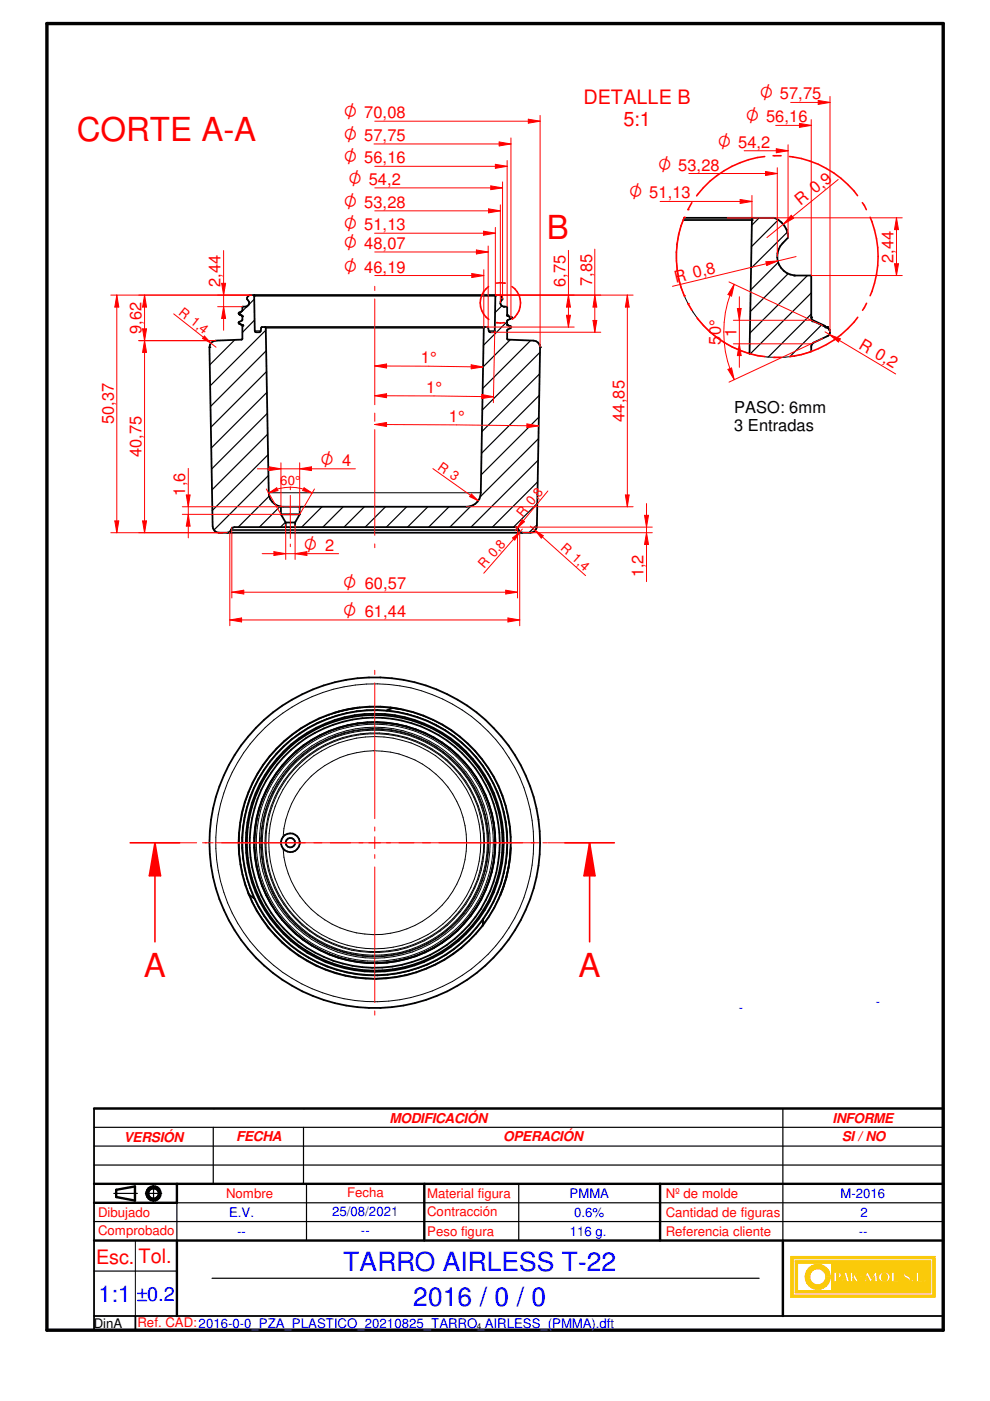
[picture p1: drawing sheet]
<svg xmlns="http://www.w3.org/2000/svg" width="210mm" height="297mm" viewBox="0 0 210 297" stroke-linecap="round" stroke-linejoin="round" font-family="sans-serif">
<path d="M9.9 5h190.1v277h-190.1z" fill="none" stroke="#000" stroke-width=".72"/>
<g fill="none" stroke="#000" stroke-width=".51">
<path d="M19.9 255h17.6M19.9 251h180.1M24.6 252.3v1.5M28.6 251.5v3.1M140 251v12M19.9 263h180.1M166 263v16"/>
<circle cx="32.5" cy="253" r="1.5"/>
<circle cx="32.6" cy="253" r="1.14"/>
</g>
<path d="M19.9 235v47h180.1v-47M19.9 279h180.1M28.7 279v3" fill="none" stroke="#000" stroke-width=".38"/>
<g fill="none" stroke="#000" stroke-width=".25">
<path d="M45.2 239v12M64.3 239v12M166 235v28M19.9 247h180.1M19.9 259h180.1M24.1 253h5M30.8 253h3.5M32.6 251.3v3.5M37.5 255v8M65 251v12M110 251v12M19.9 269.5h17.6"/>
<path d="M45 271h116"/>
</g>
<g fill="#faca0a">
<path d="M167.7 266.4v8.6h30.5v-8.6zM168.1 266.9h29.7v7.7h-29.7z" fill-rule="evenodd"/>
<path d="M168.6 267.3v6.8h28.7v-6.8zM193.1 271.5a.3 .3 0 0 1 .6 0 .3 .3 0 0 1-.6 0zM194.2 269.7h.6v1.9h.8v.2h-1.4zM195.9 271.4l.4-.1v.4l-.3 .1zM169.1 267.8h7.2v5.8h-7.2zM176.8 269.7h.8a.61 .61 0 0 1 .8 .5 .61 .61 0 0 1-.6 .7h-.4v.9h-.6zM179 269.7h.5l.6 2.1h-.6l-.1-.4h-.6l-.2 .4h-.2zM180.3 269.7h.5v.9l.8-.9h.3l-.5 .7 .7 1.4h-.7l-.5-.9-.1 .9h-.5zM182.2 270.6h.8v.2h-.8zM183.7 269.7h.3l.7 1.4 .8-1.4h.3l.3 2.1h-.6l-.1-1.2-.7 1.2h-.2l-.6-1.2-.2 1.2h-.4zM186.4 270.2a1.19 1.19 0 0 1 1.7-.4 1.19 1.19 0 0 1 .3 1.7 1.2 1.2 0 0 1-1.5 .2 1.2 1.2 0 0 1-.5-1.5zM189 269.7h.6v1.9h.8v.2h-1.4zM191.6 270a.73 .73 0 0 1 .8-.3 .73 .73 0 0 1 .6 .6l-.3 .1a.35 .35 0 0 0-.3-.5 .35 .35 0 0 0-.4 .4l.3 .1a.74 .74 0 0 1 .6 1.1 .74 .74 0 0 1-1.2 .1l-.1-.5h.2v.3a.35 .35 0 0 0 .5 .2 .35 .35 0 0 0 .1-.5 .88 .88 0 0 1-.8-1.1z" fill-rule="evenodd"/>
</g>
<g fill="none" stroke="#faca0a" stroke-width=".25">
<path d="M176.8 269.7h.8a.63 .63 0 0 1 .7 .3 .63 .63 0 0 1 0 .8l-.9 .1v.9h-.6zM179 269.7h.5l.6 2.1h-.6l-.1-.4h-.6l-.2 .4h-.2zM180.3 269.7h.5v.9l.8-.9h.3l-.5 .7 .7 1.4h-.7l-.5-.9-.1 .9h-.5zM183.7 269.7h.3l.7 1.4 .8-1.4h.3l.3 2.1h-.6l-.1-1.2-.7 1.2h-.2l-.6-1.2-.2 1.2h-.4zM186.4 270.2a1.19 1.19 0 0 1 1.7-.4 1.19 1.19 0 0 1 .3 1.7 1.2 1.2 0 0 1-1.5 .2 1.2 1.2 0 0 1-.5-1.5zM191.8 271.3h.1M192.2 271.7l-.4-.3v-.3h-.2a.73 .73 0 0 0 .4 .7 .73 .73 0 0 0 .8-.1M192.2 271.7h.1M192.2 269.7l-.4 .2-.2 .4a1.24 1.24 0 0 0 .9 1l.1 .1M192.3 269.7h.1M192.3 269.7l.6 .3 .1 .3-.3 .1a.35 .35 0 0 0-.3-.5 .35 .35 0 0 0-.4 .4l1 .6-.2 .8M192.3 270.4h.1"/>
<path d="M192.6 271.4h.1M192.6 271.4l-.4 .3M192.8 271.7h.1"/>
</g>
<path d="M171.3 269.1a2.65 2.65 0 0 1 2.9-.9 2.65 2.65 0 0 1 1.8 2.4h-.9a1.75 1.75 0 0 0-2.6-1.4 1.75 1.75 0 0 0 0 3 1.75 1.75 0 0 0 2.6-1.4h.9a2.66 2.66 0 0 1-3.6 2.4 2.66 2.66 0 0 1-1.1-4.1z" fill-rule="evenodd" fill="#faca0a"/>
<path d="M171.5 268.9a2.65 2.65 0 0 1 2.8-.7 2.65 2.65 0 0 1 1.7 2.4h-.9a1.74 1.74 0 0 0-2.6-1.4 1.74 1.74 0 0 0 0 3 1.74 1.74 0 0 0 2.6-1.4h.9a2.65 2.65 0 0 1-3.7 2.3 2.65 2.65 0 0 1-.8-4.2z" fill="none" stroke="#faca0a" stroke-width=".25"/>
<path d="M177.4 270l.4 .2v.4l-.3 .2h-.1z" fill-rule="evenodd" fill="#faca0a"/>
<path d="M177.4 270l.4 .2v.4l-.3 .2h-.1z" fill="none" stroke="#faca0a" stroke-width=".25"/>
<path d="M179.1 270.3l.2 .8h-.5z" fill="#faca0a"/>
<path d="M179.1 270.3l.2 .8h-.5z" fill="none" stroke="#faca0a" stroke-width=".25"/>
<path d="M187.1 270.2a.65 .65 0 0 1 .8-.1 .65 .65 0 0 1 .3 .7 .68 .68 0 0 1-.7 .9 .68 .68 0 0 1-.6-.9z" fill-rule="evenodd" fill="#faca0a"/>
<g fill="none" stroke="#faca0a" stroke-width=".25">
<path d="M167.7 266.4h30.5v8.6h-30.5zM168.1 266.9h29.7v7.7h-29.7zM168.6 267.3h28.7v6.8h-28.7zM169.1 267.8h7.2v5.8h-7.2zM182.2 270.6h.8v.2h-.8zM187.2 270l.3-.1a.9 .9 0 0 1 .6 .9 .9 .9 0 0 1-.6 .9 .96 .96 0 0 1-.3-1.7zM189 269.7h.6v1.9h.8v.2h-1.4zM194.2 269.7h.6v1.9h.8v.2h-1.4zM195.9 271.4l.4-.1v.4l-.3 .1z"/>
<circle cx="193.4" cy="271.5" r=".27"/>
</g>
<path d="M19.9 235h180.1M24.6 253.8l4 .8M28.6 251.5l-4 .8M37.5 251v4M90 251v12M37.5 263v16" fill="none" stroke="#000" stroke-width=".51"/>
<g fill="none" stroke="#000" stroke-width=".25">
<path d="M49.8 72.1l-5.3 5.2M52.5 64.9l-1.8 1.7M53.9 63.5l-1.2 1.2M54 67.9l-2.6 2.6M56.4 70l-11.8 11.8M56.4 74.4l-11.8 11.8M56.5 78.8l-11.8 11.8M106.4 64.9l-1.5 1.4M107.5 68.2l-5 5M108.2 72.1l-5.8 5.7M108.3 67.4l-.3 .3M112.5 72.2l-10.2 10.2"/>
<path d="M114.4 79.3l-12.2 12.2M114.5 74.7l-12.3 12.3M56.6 83.2l-11.8 11.8M56.7 87.6l-11.8 11.8M56.8 92l-11.8 11.8M56.8 96.4l-11.8 11.8M114.1 97.6l-14.2 14.2M114.2 93l-12.4 12.4M114.3 88.4l-12.3 12.3M114.3 83.9l-12.2 12.2M56.9 100.8l-11.6 11.6M57.1 105.2l-6.6 6.6"/>
<path d="M59.4 107.4l-4.4 4.4M60.5 110.7l-1 1.1M63.8 107.4l-.3 .3M68.3 107.4l-4.3 4.4M72.8 107.4l-4.3 4.4M77.3 107.4l-4.4 4.4M81.7 107.4l-4.3 4.4M86.2 107.4l-4.3 4.4M90.7 107.4l-4.3 4.4M95.2 107.4l-4.3 4.4M99.9 107.3l-4.5 4.5M113.8 111.3l-1.7 1.6"/>
<path d="M113.9 106.7l-5 5.1M114 102.1l-9.6 9.7M19.9 239h180.1M19.9 235h180.1M45.2 235h.1M64.3 235h.1M19.9 243h180.1M37.5 255h162.5"/>
</g>
<g fill="none" stroke="#000" stroke-width=".21">
<path d="M54 70.1h1.3M56.3 69.6h46.3M103.6 70.1h1.3M48.9 112.4h61.1M49 112.3h60.9M57 104.5h44.9M82.1 150.6a28.2 28.2 0 0 1 22.9 40 28.2 28.2 0 0 1-45.4 8.1 28.2 28.2 0 0 1 7.6-45.5 28.4 28.4 0 0 1 14.9-2.6M60 177.4a19.5 19.5 0 0 1 28.6-15.9 19.5 19.5 0 0 1 2.9 32.5 19.5 19.5 0 0 1-30.9-10.5l-.4-1.8-.2-1.8M102.3 196.1a28.7 28.7 0 0 0-16.3-45.4 28.7 28.7 0 0 0-34.8 33.4 28.7 28.7 0 0 0 44.7 18.1 26.6 26.6 0 0 0 6.5-6.1M28.7 263v16"/>
<circle cx="79.4" cy="178.7" r="24.1"/>
<circle cx="79.4" cy="178.7" r="23.3"/>
<circle cx="79.4" cy="178.7" r="22.5"/>
<circle cx="79.5" cy="178.7" r="24.5"/>
<circle cx="79.5" cy="178.7" r="24.2"/>
<circle cx="79.5" cy="178.7" r="25.4"/>
<circle cx="79.5" cy="178.7" r="23.9"/>
<circle cx="79.5" cy="178.7" r="33.7"/>
<circle cx="79.5" cy="178.7" r="25.1"/>
<circle cx="79.5" cy="178.7" r="23.1"/>
</g>
<g fill="none" stroke="#000" stroke-width=".38">
<path d="M50.6 68.4l.1 .2M50.6 68.5l.1 .1M50.7 68.6l.7 .4M50.8 68.7l.6 .3M50.8 66.7l.6 .3M51.3 66.9l.1 .1M51.4 67v.9l-.8 .5M51.4 69l-.1 3-5.5 .2a1.37 1.37 0 0 0-1.4 1.4l.7 38a1.37 1.37 0 0 0 1.4 1.3h65.9a1.37 1.37 0 0 0 1.4-1.3l.7-38a1.45 1.45 0 0 0-1.3-1.4l-5.6-.2-.1-1.9 .7-.5 .1-.3M53.9 62.6v.1M53.9 62.7h51.1M53.9 62.7l.1 7.4 .3 .3h.9l.2-.9 .2-.2h47.7l.5 1.1h.8l.3-.3 .1-7.4M56.2 69.3l.1 .3 .7 34.9a3 3 0 0 0 2.6 2.9"/>
<path d="M102.7 69.3l-.1 .3-.7 34.9a3 3 0 0 1-3 2.9h-39.3M105 62.6v.1M107.6 66.9l-.1-1.9h-.7a.85 .85 0 0 1-.7-.7 .85 .85 0 0 1 .5-.9l-.3-.6-.3-.2h-53.1a.76 .76 0 0 0-.5 .6 .76 .76 0 0 0 .4 .8 .82 .82 0 0 1-.7 1h-.7v.9l-.8 .5 .8 .6M107.6 66.9l.7 .5-.7 .5v1M107.6 68.9l.7 .4M107.6 66.9l.6 .3M107.6 68.9l.6 .3M108.1 69.2l.2 .1M48.2 112.9a1.11 1.11 0 0 0 .9-.9l.6-.2h59.5a1.11 1.11 0 0 1 1 .9l.5 .2M59.6 109.1h3.9M59.6 109.1l1 1.7M59.6 107.4v1.7"/>
<path d="M60.6 110.8v1M60.6 110.8h2M62.6 110.8v1M63.5 107.4v1.7M63.5 109.1l-.9 1.7M67.9 155.9a23.8 23.8 0 0 0-6.7 4.9M71.8 154.3l-3.9 1.6M71.8 154.3a25.7 25.7 0 0 1 18.3 1.1M71.8 154.3l-2 .7-1.9 .9M75.8 150l-2.6 .5-2.5 .7M81.9 150.7l1.2-.5a28.8 28.8 0 0 1 19.2 46.1M85 150.4a28.9 28.9 0 0 0-32.3 39.3l1.3 .8"/>
<path d="M90.1 155.4l3.6 2M93.7 157.4l3.3 2.7M53.9 179.7a28.2 28.2 0 0 0 1.7 8.1M53.9 177.6v2.1M53.9 179.7l.2 2.1M55.6 169.5a26.4 26.4 0 0 0-1.7 8.1M55.6 169.5a24.9 24.9 0 0 0-1.7 8.1M58.5 164l-1.1 1.7-1.8 3.8M61.2 160.8l-2.7 3.2M97 160.1a25.6 25.6 0 0 1 0 37.2M108.3 179.9a29.6 29.6 0 0 1-2.2 10M52.6 189.2a28.8 28.8 0 0 0 49.7 7.1"/>
<path d="M54.4 183.9l1.2 3.9M55.6 187.8a25.9 25.9 0 0 0 14.2 14.6M93.7 199.9a25.7 25.7 0 0 1-19.9 3.7M97 197.3l-3.3 2.6M102.4 194.8l-.1 1.5M69.8 202.4l4 1.2M69.8 202.4l2 .7 2 .5"/>
<circle cx="61.6" cy="178.7" r="1.01"/>
<circle cx="61.6" cy="178.7" r="1.98"/>
<circle cx="79.4" cy="178.7" r="26.5"/>
<circle cx="79.4" cy="178.7" r="28.1"/>
<circle cx="79.5" cy="178.7" r="27.1"/>
<circle cx="79.5" cy="178.7" r="27.3"/>
<circle cx="79.5" cy="178.7" r="35"/>
</g>
<g fill="none" stroke="#f00" stroke-width=".21">
<path d="M79.5 60.7v.9M79.5 63.4v22.4M99.9 77.3l2.5 .5-2.5 .4zM79.5 87.6v1.7M79.5 91.1v22.4M61.6 103.3v.5M61.6 105v9.2M61.6 115.4v.5M79.5 115.3v.8M79.5 142.1v.9M79.5 144.8v28.8M42.9 178.7h.9"/>
<path d="M45.6 178.7h28.7M76.1 178.7h.9M78.2 178.7h2.5M79.5 175.3v.9M79.5 177.4v2.5M82 178.7h.8M84.6 178.7h28.7M115.1 178.7h.9M79.5 181.2v.8M79.5 183.8v28.8M79.5 214.3v.9"/>
</g>
<g fill="#000">
<circle cx="44.4" cy="73.6" r=".19"/>
<circle cx="50.7" cy="66.7" r=".19"/>
<circle cx="50.8" cy="68.6" r=".19"/>
<circle cx="50.8" cy="66.7" r=".19"/>
<circle cx="51.4" cy="67.1" r=".19"/>
<circle cx="51.4" cy="68.9" r=".19"/>
<circle cx="51.4" cy="69" r=".19"/>
<circle cx="52.1" cy="65" r=".19"/>
<circle cx="53.9" cy="62.7" r=".19"/>
<circle cx="105" cy="62.7" r=".19"/>
<circle cx="106.8" cy="65" r=".19"/>
<circle cx="107.5" cy="66.8" r=".19"/>
<circle cx="107.6" cy="68.9" r=".19"/>
<circle cx="107.6" cy="67" r=".19"/>
<circle cx="107.6" cy="66.9" r=".19"/>
<circle cx="108.1" cy="67.2" r=".19"/>
<circle cx="108.2" cy="67.2" r=".19"/>
<circle cx="108.2" cy="69.2" r=".19"/>
<circle cx="108.3" cy="67.3" r=".19"/>
<circle cx="108.3" cy="67.4" r=".19"/>
<circle cx="114.5" cy="73.6" r=".19"/>
</g>
<path d="M99.9 77.3l2.5 .5-2.5 .4z" fill="#f00"/>
<path d="M79.5 77.6l2.5-.4v.8z" fill="none" stroke="#f00" stroke-width=".21"/>
<path d="M79.5 77.6l2.5-.4v.8z" fill="#f00"/>
<path d="M79.5 77.6l22.9 .2M104.9 70.1l-.3 15.3M102.2 83.7l2.4 .4-2.4 .4z" fill="none" stroke="#f00" stroke-width=".21"/>
<path d="M102.2 83.7l2.4 .4-2.4 .4z" fill="#f00"/>
<path d="M79.5 83.9l2.5-.4v.8z" fill="none" stroke="#f00" stroke-width=".21"/>
<path d="M79.5 83.9l2.5-.4v.8z" fill="#f00"/>
<path d="M79.5 83.9l25.1 .2M91.8 99.4l9.6 6.8M99.9 104.7l1.5 1.5-1.8-.9z" fill="none" stroke="#f00" stroke-width=".21"/>
<path d="M99.9 104.7l1.5 1.5-1.8-.9z" fill="#f00"/>
<path d="M100 58l2.6 .4-2.6 .4zM102.6 57.2v12.4" fill="none" stroke="#f00" stroke-width=".21"/>
<path d="M100 58l2.6 .4-2.6 .4z" fill="#f00"/>
<path d="M79.5 58.4h23.1M101 53l2.5 .4-2.5 .4zM103.5 52.2v17.1" fill="none" stroke="#f00" stroke-width=".21"/>
<path d="M101 53l2.5 .4-2.5 .4z" fill="#f00"/>
<path d="M79.5 53.4h24M102.5 49l2.5 .4-2.5 .5zM105 48.2v14.5" fill="none" stroke="#f00" stroke-width=".21"/>
<path d="M102.5 49l2.5 .4-2.5 .5z" fill="#f00"/>
<path d="M79.4 49.4h25.6M103.6 44.3l2.5 .4-2.5 .4zM106.1 43.4v20.8" fill="none" stroke="#f00" stroke-width=".21"/>
<path d="M103.6 44.3l2.5 .4-2.5 .4z" fill="#f00"/>
<path d="M104.1 39.4l2.5 .4-2.5 .4zM106.6 38.6v24.8M79.5 44.7h26.6" fill="none" stroke="#f00" stroke-width=".21"/>
<path d="M104.1 39.4l2.5 .4-2.5 .4z" fill="#f00"/>
<path d="M79.5 39.8h27.1M105 34.8l2.5 .5-2.5 .4zM107.5 34v31" fill="none" stroke="#f00" stroke-width=".21"/>
<path d="M105 34.8l2.5 .5-2.5 .4z" fill="#f00"/>
<path d="M79.5 35.3h28M105.8 30.1l2.5 .4-2.5 .4zM108.3 29.3v38.1" fill="none" stroke="#f00" stroke-width=".21"/>
<path d="M105.8 30.1l2.5 .4-2.5 .4z" fill="#f00"/>
<path d="M79.3 30.5h29M112 25.3l2.5 .4-2.5 .4zM114.5 24.5v49.1" fill="none" stroke="#f00" stroke-width=".21"/>
<path d="M112 25.3l2.5 .4-2.5 .4z" fill="#f00"/>
<path d="M79.5 25.7h35M105 62.6h29.2M133 62.6l.4 2.5h-.8zM98.9 107.4h35.3" fill="none" stroke="#f00" stroke-width=".21"/>
<path d="M133 62.6l.4 2.5h-.8z" fill="#f00"/>
<path d="M132.6 104.9h.8l-.4 2.5z" fill="none" stroke="#f00" stroke-width=".21"/>
<path d="M132.6 104.9h.8l-.4 2.5z" fill="#f00"/>
<path d="M103 69.3h18.8M105 62.6h16.8M120.5 62.6l.4 2.5h-.8zM133 62.6v44.8" fill="none" stroke="#f00" stroke-width=".21"/>
<path d="M120.5 62.6l.4 2.5h-.8z" fill="#f00"/>
<path d="M120.1 66.8h.8l-.4 2.5z" fill="none" stroke="#f00" stroke-width=".21"/>
<path d="M120.1 66.8h.8l-.4 2.5z" fill="#f00"/>
<path d="M120.5 53.1v16.2M104.3 70.4h23.1M105 62.6h22.4M126.1 62.6l.4 2.5h-.8z" fill="none" stroke="#f00" stroke-width=".21"/>
<path d="M126.1 62.6l.4 2.5h-.8z" fill="#f00"/>
<path d="M125.7 67.9h.8l-.4 2.5z" fill="none" stroke="#f00" stroke-width=".21"/>
<path d="M125.7 67.9h.8l-.4 2.5z" fill="#f00"/>
<path d="M126.1 52.8v17.6M29.4 62.6h24M29.4 72.2h16.4M30.6 62.6l.5 2.5h-.9z" fill="none" stroke="#f00" stroke-width=".21"/>
<path d="M30.6 62.6l.5 2.5h-.9z" fill="#f00"/>
<path d="M30.2 69.7h.9l-.5 2.5z" fill="none" stroke="#f00" stroke-width=".21"/>
<path d="M30.2 69.7h.9l-.5 2.5z" fill="#f00"/>
<path d="M29.4 72.2h16.4M30.6 62.6v9.6M30.6 72.2l.5 2.5h-.9zM29.4 112.9h17.9" fill="none" stroke="#f00" stroke-width=".21"/>
<path d="M30.6 72.2l.5 2.5h-.9z" fill="#f00"/>
<path d="M30.2 110.4h.9l-.5 2.5z" fill="none" stroke="#f00" stroke-width=".21"/>
<path d="M30.2 110.4h.9l-.5 2.5z" fill="#f00"/>
<path d="M23.5 62.6h29.9M24.8 62.6l.4 2.5h-.9zM30.6 72.2v40.7M23.5 112.9h24.7" fill="none" stroke="#f00" stroke-width=".21"/>
<path d="M24.8 62.6l.4 2.5h-.9z" fill="#f00"/>
<path d="M24.3 110.4h.9l-.4 2.5z" fill="none" stroke="#f00" stroke-width=".21"/>
<path d="M24.3 110.4h.9l-.4 2.5z" fill="#f00"/>
<path d="M24.8 62.6v50.3M48.7 112.9v19.8M110.2 112.9v19.8M48.7 131.4l2.5-.4v.9z" fill="none" stroke="#f00" stroke-width=".21"/>
<path d="M48.7 131.4l2.5-.4v.9z" fill="#f00"/>
<path d="M107.7 131l2.5 .4-2.5 .5z" fill="none" stroke="#f00" stroke-width=".21"/>
<path d="M107.7 131l2.5 .4-2.5 .5z" fill="#f00"/>
<path d="M49.1 111.8v15M109.7 111.8v15M48.7 131.4h61.5M49.1 125.6l2.6-.5v.8z" fill="none" stroke="#f00" stroke-width=".21"/>
<path d="M49.1 125.6l2.6-.5v.8z" fill="#f00"/>
<path d="M107.2 125.1l2.5 .5-2.5 .3z" fill="none" stroke="#f00" stroke-width=".21"/>
<path d="M107.2 125.1l2.5 .5-2.5 .3z" fill="#f00"/>
<path d="M109.2 111.8h29.1M110.7 112.9h27.6M137.1 112.9l.4 2.5h-.8zM49.1 125.6h60.6" fill="none" stroke="#f00" stroke-width=".21"/>
<path d="M137.1 112.9l.4 2.5h-.8z" fill="#f00"/>
<path d="M136.7 109.3h.8l-.4 2.5z" fill="none" stroke="#f00" stroke-width=".21"/>
<path d="M136.7 109.3h.8l-.4 2.5z" fill="#f00"/>
<path d="M112.4 111.5l11.8 10.5M113.5 112.5l1.7 1.1-.4 .5zM137.1 106.8v16.5" fill="none" stroke="#f00" stroke-width=".21"/>
<path d="M113.5 112.5l1.7 1.1-.4 .5z" fill="#f00"/>
<path d="M108.7 114l1.5-1.2-1.1 1.7zM110.7 112.2l-8.1 9.3" fill="none" stroke="#f00" stroke-width=".21"/>
<path d="M108.7 114l1.5-1.2-1.1 1.7z" fill="#f00"/>
<path d="M110.7 110.2l.5 .4-1.5 1.3zM116.2 104.1l-7 8.5" fill="none" stroke="#f00" stroke-width=".21"/>
<path d="M110.7 110.2l.5 .4-1.5 1.3z" fill="#f00"/>
<path d="M36.8 66.5l9 7.1M43.3 71.2l1.4 1.5-1.8-.9z" fill="none" stroke="#f00" stroke-width=".21"/>
<path d="M43.3 71.2l1.4 1.5-1.8-.9z" fill="#f00"/>
<path d="M46.1 62.6h6.8M46.1 65h5.3M47 60.1h.8l-.4 2.5z" fill="none" stroke="#f00" stroke-width=".21"/>
<path d="M47 60.1h.8l-.4 2.5z" fill="#f00"/>
<path d="M47.4 65l.4 2.5h-.8z" fill="none" stroke="#f00" stroke-width=".21"/>
<path d="M47.4 65l.4 2.5h-.8z" fill="#f00"/>
<path d="M47.4 53.1v16.9M57.1 99l2.5 .4-2.5 .4zM59.6 98.1v9.3M63.5 98.1v10.1" fill="none" stroke="#f00" stroke-width=".21"/>
<path d="M57.1 99l2.5 .4-2.5 .4z" fill="#f00"/>
<path d="M63.5 99.4l2.5-.4v.8z" fill="none" stroke="#f00" stroke-width=".21"/>
<path d="M63.5 99.4l2.5-.4v.8z" fill="#f00"/>
<path d="M54.6 99.4h20.8M58.1 117l2.5 .4-2.5 .4zM60.6 111.3v7.3M62.6 111.3v7.3" fill="none" stroke="#f00" stroke-width=".21"/>
<path d="M58.1 117l2.5 .4-2.5 .4z" fill="#f00"/>
<path d="M62.6 117.4l2.5-.4v.8z" fill="none" stroke="#f00" stroke-width=".21"/>
<path d="M62.6 117.4l2.5-.4v.8z" fill="#f00"/>
<path d="M55.6 117.4h16.2M56.5 103.7l3.1 5.4M64.5 103.4l1.7 1.1-2-.5zM66.7 103.7l-3.2 5.4" fill="none" stroke="#f00" stroke-width=".21"/>
<path d="M64.5 103.4l1.7 1.1-2-.5z" fill="#f00"/>
<path d="M57 104.5l1.7-1.1 .2 .6z" fill="none" stroke="#f00" stroke-width=".21"/>
<path d="M57 104.5l1.7-1.1 .2 .6z" fill="#f00"/>
<path d="M38.7 107.4h24.8M38.7 109.1h24.8M39.5 104.9h.8l-.4 2.5zM57 104.5a9.2 9.2 0 0 1 9.2 0" fill="none" stroke="#f00" stroke-width=".21"/>
<path d="M39.5 104.9h.8l-.4 2.5z" fill="#f00"/>
<path d="M39.9 109.1l.4 2.4h-.8z" fill="none" stroke="#f00" stroke-width=".21"/>
<path d="M39.9 109.1l.4 2.4h-.8z" fill="#f00"/>
<path d="M39.9 99.3v14.7M111.7 89.9l2.5 .4-2.5 .4z" fill="none" stroke="#f00" stroke-width=".21"/>
<path d="M111.7 89.9l2.5 .4-2.5 .4z" fill="#f00"/>
<path d="M79.5 90l2.5-.4v.8z" fill="none" stroke="#f00" stroke-width=".21"/>
<path d="M79.5 90l2.5-.4v.8z" fill="#f00"/>
<path d="M79.5 90l34.7 .3M32.9 178.7h8.8M43.5 178.7h1.7M47 178.7h17.7M66.5 178.7h1.7M70 178.7h17.8M89.6 178.7h1.7M93 178.7h17.8M112.6 178.7h1.7M116.1 178.7h8.9" fill="none" stroke="#f00" stroke-width=".21"/>
<path d="M38.1 178.7h-5.2v21M119.8 178.7h5.2" fill="none" stroke="#f00" stroke-width=".34"/>
<path d="M32.9 178.7l1.1 7h-2.3z" fill="#f00"/>
<path d="M32.9 178.7l1.1 7h-2.3zM125 178.7v21" fill="none" stroke="#f00" stroke-width=".34"/>
<path d="M125 178.7l1.2 7h-2.4z" fill="#f00"/>
<path d="M105.3 68.4h1.7M110.4 64.2a4 4 0 0 1-1.8 3.5M27.6 178.7h5.3M125 178.7l1.2 7h-2.4zM125 178.7h5.3" fill="none" stroke="#f00" stroke-width=".34"/>
<circle cx="105.3" cy="68.4" r=".17" fill="#f00"/>
<path d="M103.6 60.7a4.3 4.3 0 0 0 0 7M105.2 60h1.7" fill="none" stroke="#f00" stroke-width=".34"/>
<circle cx="106.9" cy="60" r=".17" fill="#f00"/>
<path d="M186.2 54.4a21.2 21.2 0 0 1-1.7 8.3M108.5 60.7a4.2 4.2 0 0 1 1.9 3.5M145.9 64.4l.8 1.4M147.7 67.3a21.1 21.1 0 0 0 14.5 8.3M164 75.8h1.7M181.9 67.3a21.3 21.3 0 0 1-14.5 8.3M183.7 64.3l-.8 1.5" fill="none" stroke="#f00" stroke-width=".34"/>
<path d="M161 46.2l-1.6 1.6M165 46.6l-5.7 5.7M165 55.6l-5.8 5.9M166.9 49.2l-7.7 7.7M167.1 58l-8 8M171.2 58.4l-12.2 12.2M172 62.1l-12.9 12.9M172 66.6l-9.1 9.1M174.2 68.9l-6.7 6.7" fill="none" stroke="#000" stroke-width=".25"/>
<path d="M144.9 46.7h14.5M145 46.2h19.2a4.5 4.5 0 0 1 2.9 4.2 5.1 5.1 0 0 0-2.3 4.2 4 4 0 0 0 3.6 3.8M159.4 46.2v.5M159.4 46.7l-.5 28.3M168.4 58.4h3.6v8.9l.2 .5M172.1 67.6l.1 .2M172.2 68.1l.2 .1M172.2 67.8l.1 .2 3.1 1.5 .4 .3M172.2 67.8l2.8 1.3M175 69.4l.2 .1M175.4 69.3a1.09 1.09 0 0 1 0 2l-3.1 1.5a1.78 1.78 0 0 0-.3 1.7" fill="none" stroke="#000" stroke-width=".38"/>
<path d="M145 46.2a21.4 21.4 0 0 0 4.3 22.9 21.4 21.4 0 0 0 22.7 5.4M172.4 68.2h.2M175.2 69.5h.2" fill="none" stroke="#000" stroke-width=".21"/>
<g fill="#000">
<circle cx="159.4" cy="46.7" r=".19"/>
<circle cx="168.4" cy="58.4" r=".19"/>
<circle cx="172" cy="67.3" r=".19"/>
<circle cx="175.4" cy="69.3" r=".19"/>
</g>
<g fill="#f00">
<circle cx="145.9" cy="64.4" r=".17"/>
<circle cx="145.1" cy="62.7" r=".17"/>
</g>
<path d="M145.1 46.1a21.4 21.4 0 0 0 0 16.6" fill="none" stroke="#f00" stroke-width=".34"/>
<g fill="#f00">
<circle cx="145.1" cy="46.1" r=".17"/>
<circle cx="145.8" cy="44.4" r=".17"/>
</g>
<path d="M162.1 33.2a21.2 21.2 0 0 0-14.4 8.3M163.9 33h1.7M167.4 33.2a21.2 21.2 0 0 1 14.4 8.3M146.7 43l-.8 1.4M182.8 43l.9 1.4M184.5 46.1a21.8 21.8 0 0 1 1.7 8.3" fill="none" stroke="#f00" stroke-width=".34"/>
<path d="M156.9 42.3l2.5 .4-2.5 .4zM159.4 41.4v4.8" fill="none" stroke="#f00" stroke-width=".21"/>
<path d="M156.9 42.3l2.5 .4-2.5 .4z" fill="#f00"/>
<path d="M164.6 31.5l2.5 .5-2.5 .4zM167.1 30.7v19.7M140 42.7h19.4" fill="none" stroke="#f00" stroke-width=".21"/>
<path d="M164.6 31.5l2.5 .5-2.5 .4z" fill="#f00"/>
<path d="M157.8 32h9.3M162.3 36.4l2.5 .4-2.5 .4zM164.8 35.6v18.8" fill="none" stroke="#f00" stroke-width=".21"/>
<path d="M162.3 36.4l2.5 .4-2.5 .4z" fill="#f00"/>
<path d="M146 36.8h18.8M169.5 26.2l2.5 .4-2.5 .4zM172 25.4v33" fill="none" stroke="#f00" stroke-width=".21"/>
<path d="M169.5 26.2l2.5 .4-2.5 .4z" fill="#f00"/>
<path d="M164.5 26.6h7.5M173.5 21.3l2.5 .4-2.5 .4zM176 20.4v50" fill="none" stroke="#f00" stroke-width=".21"/>
<path d="M173.5 21.3l2.5 .4-2.5 .4z" fill="#f00"/>
<path d="M167.6 21.7h8.4M154.1 46.2h37.2M172 58.4h19.3M190.1 46.2l.4 2.5h-.8z" fill="none" stroke="#f00" stroke-width=".21"/>
<path d="M190.1 46.2l.4 2.5h-.8z" fill="#f00"/>
<path d="M189.7 55.9h.8l-.4 2.5z" fill="none" stroke="#f00" stroke-width=".21"/>
<path d="M189.7 55.9h.8l-.4 2.5z" fill="#f00"/>
<path d="M162.4 55.5l2.5-.2-2.3 1zM168.8 54.4l-26.2 6.3M190.1 46.2v12.2" fill="none" stroke="#f00" stroke-width=".21"/>
<path d="M162.4 55.5l2.5-.2-2.3 1z" fill="#f00"/>
<path d="M177.7 38.1l-15.1 12.3M167.8 45.6l.5 .7-2.2 1.2z" fill="none" stroke="#f00" stroke-width=".21"/>
<path d="M167.8 45.6l.5 .7-2.2 1.2z" fill="#f00"/>
<path d="M174.9 70.4l15 8.9M175.8 70.9l2.4 .9-.4 .7z" fill="none" stroke="#f00" stroke-width=".21"/>
<path d="M175.8 70.9l2.4 .9-.4 .7z" fill="#f00"/>
<path d="M155.5 72.9h16.5M155.5 67.9h16.5M156.8 72.9l.3 2.5h-.8z" fill="none" stroke="#f00" stroke-width=".21"/>
<path d="M156.8 72.9l.3 2.5h-.8z" fill="#f00"/>
<path d="M156.3 65.4h.8l-.3 2.5z" fill="none" stroke="#f00" stroke-width=".21"/>
<path d="M156.3 65.4h.8l-.3 2.5z" fill="#f00"/>
<path d="M154.6 59.8l19.9 9.2M155.7 60.3l-.6 2.5-.8-.4zM156.8 62.9v15M174.4 71.8l-19.8 9.2" fill="none" stroke="#f00" stroke-width=".21"/>
<path d="M155.7 60.3l-.6 2.5-.8-.4z" fill="#f00"/>
<path d="M154.3 78.3l.8-.3 .6 2.5z" fill="none" stroke="#f00" stroke-width=".21"/>
<path d="M154.3 78.3l.8-.3 .6 2.5z" fill="#f00"/>
<path d="M155.7 60.3a24.3 24.3 0 0 0 0 20.2" fill="none" stroke="#f00" stroke-width=".21"/>
<path d="M155.7 84.3h36.3v11h-36.3z" fill-rule="evenodd" fill="#fff"/>
<g font-size="7" fill="#f00">
<text x="16.3" y="30">CORTE A-A</text>
<text x="115.9" y="50.7">B</text>
<text x="30.5" y="207.2">A</text>
<text x="122.6" y="207.2">A</text>
</g>
<g font-size="5.6" fill="#00f">
<text x="72.8" y="269.4">TARRO AIRLESS T-22</text>
<text x="87.6" y="276.9">2016 / 0 / 0</text>
</g>
<text font-size="4.9" fill="#00f" x="20.9" y="276">1:1</text>
<g font-size="4.2" fill="#f00">
<text x="123.7" y="22.1">DETALLE B</text>
<text x="132.2" y="26.7">5:1</text>
<text x="20.4" y="267.9">Esc.</text>
<text x="29.3" y="267.9">Tol.</text>
</g>
<text font-size="4.2" fill="#00f" x="28.9" y="275.8">±0.2</text>
<g font-size="3.9" fill="#f00">
<text x="161.1" y="21.1">O 57,75</text>
<text x="72.9" y="29.9">O 57,75</text>
<text x="72.9" y="25.1">O 70,08</text>
<text x="158.2" y="25.9">O 56,16</text>
<text x="72.9" y="34.6">O 56,16</text>
<text x="152.2" y="31.3">O 54,2</text>
<text x="73.9" y="39.2">O 54,2</text>
<text x="139.5" y="36.2">O 53,28</text>
<text x="72.9" y="44.1">O 53,28</text>
<text x="133.4" y="42.1">O 51,13</text>
<text x="72.9" y="52.8">O 48,07</text>
<text x="72.9" y="48.8">O 51,13</text>
<text x="72.9" y="57.8">O 46,19</text>
<text x="68" y="98.8">O 4</text>
<text x="64.4" y="116.8">O 2</text>
<text x="72.8" y="124.9">O 60,57</text>
<text x="72.8" y="130.8">O 61,44</text>
</g>
<g font-size="3.5" fill="#f00">
<text x="169.8" y="43.7" transform="rotate(-39 169.8 43.7)">R 0,9</text>
<text x="143.3" y="59.9" transform="rotate(-13 143.3 59.9)">R 0,8</text>
<text x="189.4" y="55.7" transform="rotate(-90 189.4 55.7)">2,44</text>
<text x="46.8" y="60.9" transform="rotate(-90 46.8 60.9)">2,44</text>
<text x="119.9" y="60.8" transform="rotate(-90 119.9 60.8)">6,75</text>
<text x="125.5" y="60.6" transform="rotate(-90 125.5 60.6)">7,85</text>
<text x="30" y="70.8" transform="rotate(-90 30 70.8)">9,62</text>
<text x="156.1" y="71.4" transform="rotate(-90 156.1 71.4)">1</text>
<text x="89.2" y="77">1°</text>
<text x="152.8" y="73.1" transform="rotate(-90 152.8 73.1)">50°</text>
<text x="181.9" y="73.7" transform="rotate(31 181.9 73.7)">R 0,2</text>
<text x="90.4" y="83.3">1°</text>
<text x="24.1" y="89.9" transform="rotate(-90 24.1 89.9)">50,37</text>
<text x="95.2" y="89.4">1°</text>
<text x="132.4" y="89.4" transform="rotate(-90 132.4 89.4)">44,85</text>
<text x="30" y="97" transform="rotate(-90 30 97)">40,75</text>
<text x="39.3" y="105.1" transform="rotate(-90 39.3 105.1)">1,6</text>
<text x="136.4" y="122.4" transform="rotate(-90 136.4 122.4)">1,2</text>
</g>
<g font-size="3.5">
<text x="155.7" y="87.5">PASO: 6mm</text>
<text x="155.7" y="91.4">3 Entradas</text>
</g>
<g font-size="2.9" fill="#f00">
<text x="82.6" y="238">MODIFICACIÓN</text>
<text x="176.5" y="238">INFORME</text>
<text x="26.2" y="242.1">VERSIÓN</text>
<text x="50.1" y="242">FECHA</text>
<text x="106.7" y="242">OPERACIÓN</text>
<text x="178.5" y="242">SI / NO</text>
</g>
<g font-size="2.8" fill="#f00">
<text x="37.7" y="66.6" transform="rotate(38 37.7 66.6)">R 1,4</text>
<text x="92.6" y="99.4" transform="rotate(35 92.6 99.4)">R 3</text>
<text x="59.4" y="102.8">60°</text>
<text x="110.8" y="109.8" transform="rotate(-51 110.8 109.8)">R 0,8</text>
<text x="118.7" y="116.5" transform="rotate(42 118.7 116.5)">R 1,4</text>
<text x="102.7" y="120.7" transform="rotate(-49 102.7 120.7)">R 0,8</text>
<text x="20.8" y="257.9">Dibujado</text>
<text x="47.9" y="254">Nombre</text>
<text x="73.6" y="253.8">Fecha</text>
<text x="90.6" y="253.9">Material figura</text>
<text x="90.6" y="257.9">Contracción</text>
<text x="141.1" y="254">Nº de molde</text>
<text x="141.1" y="257.9">Cantidad de figuras</text>
<text x="20.8" y="261.9">Comprobado</text>
<text x="90.6" y="262">Peso figura</text>
<text x="141.1" y="262">Referencia cliente</text>
<text x="29.2" y="281.4">Ref. CAD:2016-0-0_PZA_PLASTICO_20210825_TARRO_AIRLESS_(PMMA).dft</text>
</g>
<g font-size="2.8" fill="#00f">
<text x="156.6" y="214.5">-</text>
<text x="185.7" y="213.3">-</text>
<text x="48.6" y="258">E.V.</text>
<text x="70.4" y="257.9">25/08/2021</text>
<text x="120.8" y="254">PMMA</text>
<text x="121.8" y="258">0.6%</text>
<text x="178.2" y="254">M-2016</text>
<text x="182.4" y="257.9">2</text>
<text x="50.3" y="262">--</text>
<text x="76.5" y="261.9">--</text>
<text x="120.8" y="262">116 g.</text>
<text x="182.1" y="262.1">--</text>
</g>
<text font-size="2.8" x="19.9" y="281.5">DinA</text>
<text font-size="1.7" x="101.1" y="281.7">4</text>
</svg>
